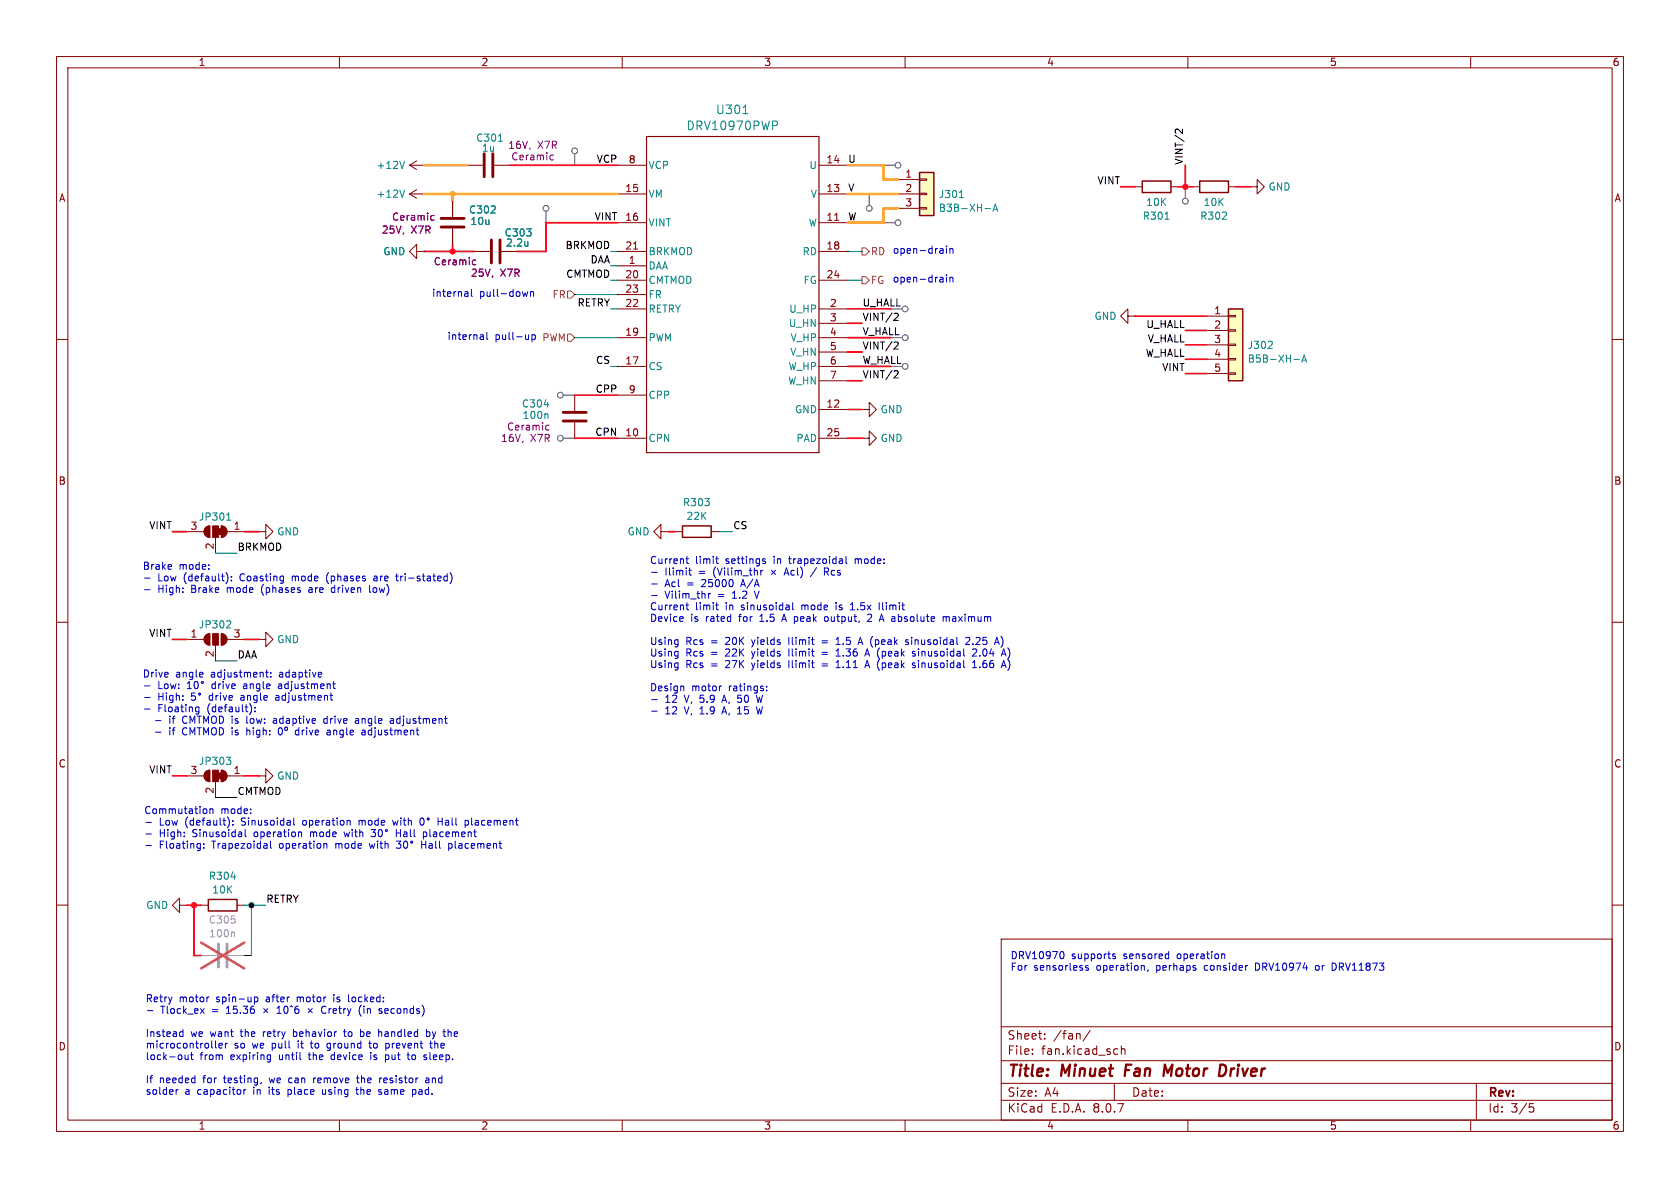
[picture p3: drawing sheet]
<svg xmlns="http://www.w3.org/2000/svg" width="297mm" height="210mm" viewBox="0 0 297 210" stroke-linecap="round" stroke-linejoin="round" font-family="sans-serif">
<g fill="none" stroke="#840000" stroke-width=".18">
<path d="M10 10h277v190h-277zM12 12h273v186h-273zM60 10v2M110 10v2M160 10v2M210 10v2M260 10v2M109.2 39.4h5.1M109.2 34.3h5.1M109.2 29.2h5.1M144.8 39.4h5.1M144.8 34.3h5.1"/>
<path d="M144.8 29.2h5.1M147.6 39h.7M210.8 33h1.3M217.2 33h1.2M221 33h1.2v-1.2l1.3 1.2-1.3 1.3v-1.3M221 33h.1M73.7 44.5v-1.3l-1.3 1.3 1.3 1.2v-1.2h1.2M74.9 44.5h.1M109.2 47h5.1M109.2 44.5h5.1M109.2 59.7h5.1M109.2 54.6h5.1"/>
<path d="M109.2 49.5h5.1M109.2 52.1h5.1M112 44h.7M144.8 44.5h5.1M144.8 59.7h5.1M144.8 54.6h5.1M144.8 49.5h5.1M144.8 57.2h5.1M10 60h2M109.2 77.5h5.1M109.2 64.8h5.1M109.2 69.9h5.1"/>
<path d="M144.8 77.5h5.1M144.8 72.4h5.1M144.8 64.8h5.1M144.8 62.2h5.1M144.8 67.3h5.1M152.4 77.5h1.3v-1.3l1.2 1.3-1.2 1.2v-1.2M152.4 77.5h.1M152.4 72.4h1.3v-1.3l1.2 1.3-1.2 1.3v-1.3M152.4 72.4h.1M285 60h2M116.8 94v1.3l-1.2-1.3 1.2-1.3v1.3h1.3M118.1 94h.1"/>
<path d="M119.4 94h1.2M125.7 94h1.3M10 110h2M285 110h2M10 160h2M177 166h108v32h-108zM285 160h2M60 198v2M110 198v2M160 198v2M177 194.5h108M177 191.5h108"/>
<path d="M177 187.5h108M177 181.5h108M182.5 186.3v.1M182.5 185.5v.1M184.7 183.6v.1M184.7 182.8v.1M192.7 182.1l-1.2 2M197 191.5v3M197.2 185.4l.4 .1M197.6 186.3l-.4 .1M198.2 185.5l.3-.1 .3 .1 .1 .9M198.2 184.9v1.5"/>
<path d="M210 198v2M260 198v2M261 191.5v6.5M270.4 195.1h.7M270.5 195.7h.4l.3 .3-.2 .5-.5 .1"/>
</g>
<path d="M199.1 188.2l-.3 2M207.3 188.2l-.9 1.4-.5-1.4-.2 2M216.2 188.2a1.11 1.11 0 0 1 .1 1.9" fill="none" stroke="#840000" stroke-width=".4"/>
<path d="M114.3 24.1h30.5v55.9h-30.5z" fill="none" stroke="#840000" stroke-width=".2"/>
<path d="M131.4 20.1h.8M136.6 21.4h.6l.3 .3-.2 .4-.7 .1" fill="none" stroke="#008484" stroke-width=".18"/>
<path d="M212.1 32h5.1v2h-5.1zM120.6 93h5.1v2h-5.1z" fill="none" stroke="#840000" stroke-width=".25"/>
<path d="M162.6 30.5h2.5v7.6h-2.5z" fill="#ffffc2"/>
<g fill="none" stroke="#840000" stroke-width=".18">
<path d="M80 35.6v2.8M158.7 31.8h3.9M158.7 34.3h3.9M158.7 36.8h3.9M162.6 36.7h1.2v.3h-1.2zM162.6 34.2h1.2v.2h-1.2zM162.6 31.6h1.2v.3h-1.2zM80 40.4v2.8M33 113h3.1M36.4 112.3l.7-.3v2a1.02 1.02 0 0 1-.9-.6 1.02 1.02 0 0 1 .2-1.1zM38.1 114v2.8M39.1 112a1.02 1.02 0 0 1 1 1 1.02 1.02 0 0 1-1 1z"/>
<path d="M40.1 113h3.1M45.7 113h1.3v1.3l1.3-1.3-1.3-1.2v1.2M45.7 113h.1M33 137.2h3.1M36.4 136.4l.7-.3v2.1a1.02 1.02 0 0 1-.9-.7 1.02 1.02 0 0 1 .2-1.1zM38.1 138.2v2.8M39.1 136.1a1.02 1.02 0 0 1 1 1.1 1.02 1.02 0 0 1-1 1zM40.1 137.2h3.1M45.7 137.2h1.3v1.2l1.3-1.2-1.3-1.3v1.3M45.7 137.2h.1M31.7 160v1.3l-1.2-1.3 1.2-1.2v1.2h1.3M33 160h.1"/>
<path d="M35.6 160h1.2M41.9 160h1.3"/>
</g>
<path d="M162.6 30.5h2.5v7.6h-2.5zM36.8 159h5.1v2h-5.1z" fill="none" stroke="#840000" stroke-width=".25"/>
<path d="M169.6 34.9h.7M174.1 36.9h1M175.5 37.4l.5-1.3 .4 1.3M175.6 37h.7M40.5 109.7l.3 .3-.1 .3-.7 .7h.8M40 133.9h.8l-.4 .4M40.5 134.3l.3 .3v.3l-.3 .2M40.9 155h.7" fill="none" stroke="#008484" stroke-width=".18"/>
<g fill="#840000" stroke="#840000" stroke-width=".18">
<path d="M38.6 136.7h.5v1h-.5z"/>
<path d="M39.1 136.1a1.02 1.02 0 0 1 1 1.1 1.02 1.02 0 0 1-1 1z"/>
<path d="M37.6 136.1h1v2.1h-1z"/>
<path d="M36.4 136.4l.7-.3v2.1a1.02 1.02 0 0 1-.9-.7 1.02 1.02 0 0 1 .2-1.1z"/>
<path d="M36.4 112.3l.7-.3v2a1.02 1.02 0 0 1-.9-.6 1.02 1.02 0 0 1 .2-1.1z"/>
<path d="M37.6 112h1v2h-1z"/>
<path d="M39.1 112a1.02 1.02 0 0 1 1 1 1.02 1.02 0 0 1-1 1z"/>
</g>
<path d="M38.6 166.9v4M40.1 166.9v4" fill="none" stroke="#a1a1a1" stroke-width=".51"/>
<path d="M35.6 168.9h2.8M40.4 168.9h2.8M41.3 164.8l.2 .1v.7" fill="none" stroke="#a1a1a1" stroke-width=".18"/>
<path d="M35.6 166.6l7.6 4.6M43.2 166.6l-7.6 4.6" fill="none" stroke="#e65255" stroke-width=".46"/>
<path d="M78 38.6h4M78 40.1h4" fill="none" stroke="#840000" stroke-width=".51"/>
<path d="M76.4 38.1h.4M76.8 38.9h-.4" fill="none" stroke="#840084" stroke-width=".18"/>
<path d="M217.2 54.6h2.5v12.7h-2.5z" fill="#ffffc2"/>
<g fill="none" stroke="#840000" stroke-width=".18">
<path d="M72.4 29.2h2.5M72.4 29.2l1.3 .8M72.4 34.3l1.3 .8M72.4 34.3h2.5M73.7 28.4l-1.3 .8M73.7 33.5l-1.3 .8M74.9 29.2h.1M74.9 34.3h.1M80 35.6v2.8M82.5 29.2h2.8M87.4 29.2h2.8M200.7 33h1.2"/>
<path d="M207 33h1.3M74.9 44.5h.1M80 40.4v2.8M83.8 44.5h2.8M88.6 44.5h2.8M199.4 55.9v-1.3l-1.3 1.3 1.3 1.3v-1.3h1.3M200.7 55.9h.1M213.4 55.9h3.8M213.4 58.4h3.8M217.2 58.3h1.2v.2h-1.2zM217.2 55.8h1.2v.2h-1.2zM101.6 69.9v2.7"/>
<path d="M101.6 74.7v2.8M213.4 61h3.8M213.4 63.5h3.8M213.4 66h3.8M217.2 65.9h1.2v.3h-1.2zM217.2 63.4h1.2v.2h-1.2zM217.2 60.8h1.2v.3h-1.2zM33 94h3.1M36.4 93.3l.7-.3v2a1.02 1.02 0 0 1-.9-.6 1.02 1.02 0 0 1 .2-1.1zM38.1 95v2.8M39.1 93a1.02 1.02 0 0 1 1 1 1.02 1.02 0 0 1-1 1zM40.1 94h3.1"/>
<path d="M45.7 94h1.3v1.3l1.3-1.3-1.3-1.3v1.3M45.7 94h.1"/>
</g>
<path d="M201.9 32h5.1v2h-5.1zM217.2 54.6h2.5v12.7h-2.5z" fill="none" stroke="#840000" stroke-width=".25"/>
<g fill="none" stroke="#008484" stroke-width=".18">
<path d="M71.5 28.5l-.4 1.3M71.5 33.6l-.4 1.3M88.1 25h.7M206 38.8h.7M93.3 42.7v.8M93.3 43.4h.1M96.2 71.5h.8M96.7 73.1l.2 .2v.7M224.8 60.4l.1 .2v.3l-.7 .7h.7M228.7 63.5h1M230.1 64l.5-1.2 .4 1.2M230.3 63.7h.6"/>
<path d="M40.1 92h.7M40.3 90.9l.1-.2v1.3"/>
</g>
<path d="M85.6 27.2v4M87.1 27.2v4M86.9 42.4v4.1M88.4 42.4v4.1M99.6 74.4h4M99.6 72.9h4" fill="none" stroke="#840000" stroke-width=".51"/>
<path d="M76.4 38.1h.4M76.8 38.9h-.4M97.5 27.4l.3 .1M97.8 28.2l-.3 .1M83.8 46h.3M84.1 46.7l-.3 .1M96.7 75.2h.4M97.1 76h-.4" fill="none" stroke="#840084" stroke-width=".18"/>
<g fill="#840000" stroke="#840000" stroke-width=".18">
<path d="M38.6 93.5h.5v1h-.5z"/>
<path d="M39.1 93a1.02 1.02 0 0 1 1 1 1.02 1.02 0 0 1-1 1z"/>
<path d="M37.6 93h1v2h-1z"/>
<path d="M36.4 93.3l.7-.3v2a1.02 1.02 0 0 1-.9-.6 1.02 1.02 0 0 1 .2-1.1z"/>
</g>
<g fill="none" stroke="#484848" stroke-width=".18">
<path d="M96.5 37.3v2.1M101.6 27.2v2M153.7 34.3v2M156.2 29.2h2M156.2 39.4h2M209.5 33v2.1M99.6 77.5h2M99.6 69.9h2"/>
<circle cx="96.5" cy="36.8" r=".51"/>
<circle cx="101.6" cy="26.7" r=".51"/>
<circle cx="153.7" cy="36.8" r=".51"/>
<circle cx="158.8" cy="29.2" r=".51"/>
<circle cx="158.8" cy="39.4" r=".51"/>
<circle cx="209.6" cy="35.6" r=".51"/>
<circle cx="160" cy="59.7" r=".51"/>
<circle cx="160" cy="54.6" r=".51"/>
<circle cx="99.1" cy="69.9" r=".51"/>
<circle cx="99.1" cy="77.5" r=".51"/>
<circle cx="160" cy="64.8" r=".51"/>
</g>
<path d="M100.3 51.4h.7l.6 .7-.6 .6h-.7zM100.3 59.1h.7l.6 .6-.6 .6h-.7zM152.4 43.8h.6l.7 .7-.7 .6h-.6zM152.4 48.9h.6l.7 .6-.7 .7h-.6z" fill="none" stroke="#848400" stroke-width=".18"/>
<path d="M209 22.8v.8l-.9-.8-.3 .1v.5M158.2 55.4h.5l.1 .3-.8 .9h.8M158.2 60.4l.5 .1 .1 .3-.8 .9h.8M158.2 65.5l.5 .1 .1 .3-.8 .9h.8" fill="none" stroke="#000" stroke-width=".18"/>
<g fill="none" stroke="#0000c2" stroke-width=".18">
<path d="M82.5 51.6l.2 .1v.7M82.7 52.3l-.4 .1M82.7 51.9h-.4M83.3 51.1v1.1l.2 .2M85.3 59.2l.2 .2v.6M85.5 60h-.5M85.5 59.5h-.5M86.1 58.7v1.1l.1 .2M93.3 51.6l-.2 .8-.3-.6M93.4 59.2v.8M93.4 59.9l-.1 .1M93.8 51.6v.8"/>
<path d="M93.8 51.7l.2-.1h.3v.8M94 59.2h.4l.3 .2-.2 .6h-.5M94 59.2v1.2M166.7 44v.8M166.7 49.1v.8M166.7 44.7l-.1 .1M166.7 44.2l-.1 .1M166.7 49.8l-.1 .1M166.7 49.3l-.1 .1M167.3 43.5v.1M167.3 43.9v.9M167.3 48.6v.1"/>
<path d="M167.3 49v.9M167.9 43.9v.9M167.9 49v.9M167.9 44.1l.2-.2 .3 .1 .1 .8M167.9 49.1l.2-.1 .3 .1 .1 .8M30.3 99.9v.2l-.6 .1M121.3 98.8h.4M121.4 98.4v1l.3 .2M126.5 98.8h.5M126.7 98.4v1l.3 .2M135 98.8h.3M135 99.2l.3 .1v.1l-.1 .2h-.3"/>
<path d="M149.6 98.4v1l.1 .2M151.2 98.8v.8M151.4 98.8l-.2 .1M25.5 102.2h1M25.5 104.2h1M40 101.3a1.49 1.49 0 0 1 0 1.8M40.9 102.6v.1M40.9 101.9v.1M47 118.8h.4M47.1 118.4v1.1l.3 .2M47.9 119.6v.1M47.9 118.9v.1"/>
<path d="M54.8 103.9h-.2M54.8 104.2l-.2 .2 .2 .3M57.8 101.6l-.1 .5 .1 .7M58.6 104v.6l.5 .1M65.3 103.5v1l.2 .2M66.5 101.8l-.4 .1M66.6 102.2h-.4l-.1 .2v.2l.5 .1M69.9 101.8h.5M70.1 101.4v1.1l.3 .2M79.6 101.2a1.46 1.46 0 0 1 0 2M115.2 101.2h1M115.2 103.2h1"/>
<path d="M115.2 105.3h1M119.7 113.1l.2 .1M119.7 115.1l.2 .1M119.7 117.2h.2M119.9 113.1l-.1 1.1M119.9 115.1l-.1 1.2M119.9 117.2l-.1 1.1M119.9 113.9h-.2M119.9 115.9l-.2 .1M119.9 118h-.2M120.7 109.1l.1 .2-.6 .1M121.4 106.5v1.1l.3 .2"/>
<path d="M121.7 100.8h.5M121.9 100.4v1.1l.3 .2M125.2 104.9v.9M125.6 104.9l-.4 .3M126.5 107h.5M126.7 106.5v1.1l.3 .2M133.4 104.5l.4 1.3M134.3 109.8h.7M134.4 108.9h-.1M134.5 100.8v.9M134.6 100.9l-.1 .2M136.4 100.8l.7 .7"/>
<path d="M137.1 100.8l-.7 .7M138.3 109.5h.6M138.6 108.6l-.4 1.2M138.6 101.7l.4-1.3 .5 1.3M138.7 101.3h.6M139.5 112.7v1.2M139.5 114.7v1.3M139.5 116.8v1.2M139.9 100.9v.6l.2 .2 .3-.1M140.1 106.5v1.1l.2 .2M141 100.4v1.1l.2 .2M141.8 100.8v.8l-.3 .6"/>
<path d="M144.4 100.3l-1.1 1.7M145.3 113.3h1M145.3 113.6h1M145.3 115.3h1M145.3 115.7h1M145.3 117.4h1M145.3 117.7h1M145.8 100.4v1.3M146.1 101.1l.4 .6M146.3 109.1l-.3-.1-.2 .2v.5l.2 .1h.3M146.4 101l-.6 .1M147.8 106.5v.2"/>
<path d="M147.8 107v.8M147.8 113.9h.7M147.8 113l.4-.3v1.2M147.8 115.1l.4-.4v1.3M147.8 117.1l.4-.3v1.2M147.8 116h.7M147.8 118h.7M150.3 107.8h.8M150.3 106.9l.4-.4v1.3M151.7 113.9l.4-1.2 .4 1.2M151.8 113.6h.6M152.9 116l.4-1.3 .4 1.3"/>
<path d="M152.9 118l.4-1.2 .4 1.2M153 115.6h.6M153 117.7h.6M154.1 108.9l-.8 .9h.8M155.4 106.5v1.3M155.9 108.6l.4 1.2M160.3 113.5l.3 .1v.2l-.2 .1h-.2M160.3 113.1l.3 .1M161.2 112.7v.1M161.2 113.1v.8M161.5 115.6h.3v.2l-.1 .2h-.3M161.5 117.6l.3 .1v.1l-.1 .2h-.3"/>
<path d="M161.5 115.1l.3 .1M161.5 117.2h.3M162.4 115.1v.9M162.4 116.8v.1M162.4 117.2v.8M166.7 109.1l.4-.1 .2 .2M166.7 109v.8M167.3 109.2l.2-.2 .3 .1v.7M167.3 109.2v.6M170.7 112.8l.5-.1 .3 .3-.8 .9h.8M171.9 118h.8M171.9 117.1l.4-.3v1.2"/>
<path d="M172 113.8v.1M172.1 114.7l-.2 .1M172.7 115l-.1 .3-.7 .7h.8M173.2 115.9v.1M173.2 117.9v.1M176.2 112.7l.5 1.2M177 112.5a1.46 1.46 0 0 1 0 1.9M177.4 114.7l.5 1.3M177.4 116.8l.5 1.2M178.2 116.6a1.46 1.46 0 0 1 0 1.9M178.5 115.1v.8l-.3 .6M25.5 121.3h1"/>
<path d="M25.5 123.3h1M25.5 125.3h1M27.5 127.4h1M33.1 121.7h.7M33.5 120.5v1.2M34.3 120.9l.1 .6 .2 .2 .3-.1 .1-.7M34.5 122.5h-.6l-.1 .6 .2-.1 .4 .1 .2 .1-.1 .5-.2 .1-.5-.1M34.7 125.8h.5M34.7 125h.5M35.2 125v1l-.3 .2h-.3M35.9 120.5v.3M43.6 126.6v1.1l.2 .2"/>
<path d="M43.6 128.6v1.3M44 129.1l-.4 .1M44.4 124.9l.1 .6-.3 .7M45.1 125.7v.1M48.3 127.1h.5M48.9 122.9l-.1 .1M48.9 123.3l-.2 .2 .2 .3M48.9 127.3l-.4 .1-.2 .2 .2 .3 .4-.1M49.2 129.1l.1 .6 .2 .2 .3-.1 .1-.7M49.4 121.3l-.2 .1 .2 .3M52.3 129.2v.6l.2 .1h.3M52.8 128.6v1.3"/>
<path d="M57.8 127.1l-.3-.1-.3 .3 .2 .5h.4M57.8 126.6v1.3M57.8 129.1h.5l.1 .8M57.8 129.9h.6M58.4 129.4l-.6 .1M58.6 123.7l.2 .1M58.8 120.9h.5M59.1 121.7h.2M62.9 127.1h.4l.1 .8M62.9 127.8h.5M63.4 127.3l-.5 .1M64.6 129.9h-.5"/>
<path d="M64.6 129.4h-.5M64.6 129.2v.7M69.2 127l.3 .1 .1 .8M69.6 127.3l-.4 .1M69.6 127.8l-.4 .1M115.2 123.7h1M115.2 125.7h1M120.7 121.3l.2 .1v.7M127.5 121.3h-.2M133.7 122.9l.3 1.3 .3-.9M133.7 124.9l.3 1.3 .3-.9M135.5 122v.1"/>
<path d="M135.5 121.3v.1M25.8 145.4h1M25.8 147.4h1M25.8 149.5h1M35.3 149.1l.1 .1M35.4 149.1v1.2M35.4 149.9l-.1 .1M36 149.8v.2M36 149.2v.1M36.3 143l.3 .2v.4l-.3 .2M37.1 143.1l.2-.1h.3l.1 .8M37.1 143v.8"/>
<path d="M40.4 144.8l.2 .7-.3 .8M41.2 145.7v.2M41.2 145.1v.1M43.3 146.6v1.1l.2 .2M47.8 148.7v1.1l.2 .2M51.9 144.6v1.1l.2 .2M53 147.1l.3 .1v.7M57.4 149.1l.4 .2v.7M60.8 147.1l.3 .8M61.8 145.1l.1 .8M63.5 145v.9M63.7 145l-.2 .1"/>
<path d="M65.3 149.1l.2 .9M66.4 146.6l-.4 .5 .3 .1v.6l-.2 .1-.5-.1M66.9 146.9v.5l.1 .4 .2 .1 .3-.2v-.8M68.1 146.8l.2 .2 .2-.2M69.4 145l.2 .9 .3-.6M70.1 146.6v1.3M70.1 147.2h.7M70.1 148.7h.8l-.5 .5 .4 .1v.5l-.2 .2-.5-.2M71.4 148.9l-.1 .6 .2 .3 .1 .2 .4-.3v-.8M72.6 148.9l.2 .1 .2-.1M74.4 144.7l.1-.1a.68 .68 0 0 1 .5 .6 .68 .68 0 0 1-.5 .7l-.1-.2-.2-.3zM74.5 148.7v1.3"/>
<path d="M74.5 149.3h.8M74.8 147.1h.4l.3 .2-.2 .5h-.5M74.8 147.1v1.2M77.4 144.6v1.3M77.4 145.2h.8M78.2 144.6v1.3M79.3 149.1v1.3M79.9 149.2v.6l-.2 .2-.4-.1M82.2 145.1l.4-.1 .2 .3-.1 .5h-.5M82.2 145v1.3M26.1 178.7h.9M35.4 178.3l.7 .8"/>
<path d="M36.1 178.3l-.7 .8M36.9 176.2l-.2 .1M45 176.3l.3-.1 .3 .3-.1 .5h-.5M45 176.2v1.3M46.6 178.3l.7 .7M47.3 178.3l-.7 .7M49 179.1h.7M49.2 178.1l-.2 .1M49.3 177.9v1.2M50.2 178.1v.6l.1 .3 .2 .1 .4-.2v-.8M51.3 178l.2-.2 .3 .2M52.5 177.9h-.1a.86 .86 0 0 0 0 1.2l.4-.1v-.4l-.2-.2h-.2l-.3 .2"/>
<path d="M54.5 178.3l.7 .7M55.2 178.3l-.7 .7M57 178.1a.59 .59 0 0 0-.1 .7 .59 .59 0 0 0 .7 .2M58.2 178.3v.8M58.5 178.3l-.3 .2M58.9 178.7l.6-.1-.1-.2-.3-.1-.2 .2 .1 .6h.4M59 175.8v.1M59 176.2v.9M59.9 178.3h.4M60 177.9v1.1l.3 .1M60.8 178.3v.8M61.1 178.3l-.3 .2"/>
<path d="M61.4 178.3l.3 .8M61.6 175.8v1.1l.2 .2M61.7 179.1l-.3 .5M62 178.3l-.3 .8M63.6 178.1a1.48 1.48 0 0 0 .3 1.5M67.2 178.7l.3 .1v.2l-.1 .1h-.3M67.2 178.3l.3 .1M187.7 168.2a.68 .68 0 0 1 .4 .6 .68 .68 0 0 1-.4 .7M191.9 170.9l.1 .1 .5 .3-.2 .2h-.4M196.7 169l.5 .1v.2l-.2 .2-.3-.1M196.7 168.7h.5M202.2 170.7l.1 .8"/>
<path d="M203 171.5l-.1 .2M206.5 168.6l.1 .1M206.6 168.2v1.3M206.6 169.4l-.1 .1M216.2 168.6l.3 .2v.7M222.3 170.2h-.3v1.3h.3M233 170.7h-.3l-.2 .2 .1 .5 .4 .1M236.1 170.4l-.6-.2v1.3l.6-.2M31.1 192.6v.9M31.5 192.6l-.4 .2M31.9 183.2h.4M31.9 182.4h.4"/>
<path d="M32.3 182v1.2M32.7 186.5l.1 .8h.3l.2-.1M33.3 186.5v.8M33.7 186.5h.5M33.9 186v1.1l.3 .2M38.1 184v1.1l.2 .2M38.7 184.8l.6-.1-.1-.2-.3-.1-.2 .2 .1 .6h.4M39.8 184.4v.9M40.2 184.4l-.4 .3M43.1 192.6v.9M43.2 192.7l-.1 .1M46.2 191.3l-.1 .3"/>
<path d="M47.5 186.5h.3M47.8 186.5v1l-.2 .2M47.8 187.3h-.3M50.9 192.6v1.3M50.9 193.4l.1 .1M51 192.6l-.1 .1M51.3 190.6l-.3 .2v.4l.3 .2M51.9 182v1.2M51.9 183.2h.1M52 182.4h-.1M54.8 184.4h.5M55 184l.1 1.2"/>
<path d="M55.4 190.6v.8M55.8 190.6l-.4 .2M57 192.6v.7l.4 .2M57.9 185.6l.3 .1M58.3 184.4l-.4 .1-.1 .2 .1 .5 .4 .1M58.6 186.6l-.1 .5 .2 .2M60.7 182.4h.5M60.9 182v1l.3 .2M62.9 192.6h.5M63 190.6h.5M63.1 192.2v1.1l.3 .2M63.2 190.1v1.1l.3 .2"/>
<path d="M63.7 182.4h.4l.2 .1M64.3 183.1l-.2 .1h-.4M65.2 184.4h.5M65.4 184v1.1l.3 .2M65.5 186v.2M65.5 186.5v.8M67 193l.5 .2-.1 .2-.3 .1M67 192.7h.4M67.1 182.4l.4 .2v.6M67.5 190.6l-.3 .1M67.9 190.6v.7M68.1 186.5h.4l.2 .1"/>
<path d="M68.3 184.4l.4 .1 .1 .2v.5l-.5 .1M68.4 190.9l-.6 .1M68.7 187.2l-.2 .1h-.4M72.2 187.3h.2M73 192.6l.4 .1 .1 .1v.5l-.5 .2M75.3 186.9l.2 .2-.2 .2M75.3 190.6h.5v.8M75.4 182.4h.4l.2 .2-.1 .6h-.5M75.4 182v1.2M75.8 190.9h-.4l-.2 .2 .2 .3 .4-.1M75.9 184.4h.5M76.1 184v1.1l.3 .2"/>
<path d="M76.9 184v1.3M79.6 182.4h-.3"/>
<circle cx="35.3" cy="122.7" r=".18"/>
<circle cx="75.7" cy="144.8" r=".18"/>
</g>
<g fill="none" stroke="#008400" stroke-width=".18">
<path d="M101.6 52.1h7.6M101.6 59.7h7.6M107.9 44.5h1.3M107.9 54.6h1.3M107.9 49.5h1.3M107.9 47h1.3M149.9 44.5h2.5M149.9 49.5h2.5M107.9 64.8h1.3M38.1 97.8h3.8M127 94h2.5M38.1 116.8h3.8"/>
<path d="M38.1 141h3.8M43.2 160h3.8M44.4 160v8.9h-1.2"/>
</g>
<g fill="none" stroke="#ff031a" stroke-width=".3">
<path d="M90.2 29.2h19M109.2 39.4h-12.7v5.1h-5.1M198.1 33h2.6M208.3 33h2.5M209.5 29.2v3.8M218.4 33h2.6M74.9 44.5h8.9M80 43.2v1.3M149.9 59.7h7.6M149.9 54.6h7.6M149.9 57.2h2.5M200.7 55.9h12.7"/>
<path d="M209.5 58.4h3.9M101.6 77.5h7.6M101.6 69.9h7.6M149.9 62.2h2.5M149.9 64.8h7.6M149.9 77.5h2.5M149.9 72.4h2.5M149.9 67.3h2.5M209.5 61h3.9M209.5 66h3.9M209.5 63.5h3.9M30.5 94h2.5"/>
<path d="M43.2 94h2.5M118.1 94h1.3M30.5 113h2.5M43.2 113h2.5M30.5 137.2h2.5M43.2 137.2h2.5M33 160h2.6M34.3 160v8.9h1.3"/>
</g>
<path d="M74.9 34.3h34.3M74.9 29.2h7.6M80 34.3v1.3M149.9 29.2h6.3v2.6h2.5M149.9 34.3h8.8M158.7 36.8h-2.5v2.6h-6.3" fill="none" stroke="#ffa80e" stroke-width=".46"/>
<g fill="#ff031a" stroke="#ff031a" stroke-width=".18">
<circle cx="209.5" cy="33" r=".46"/>
<circle cx="80" cy="44.5" r=".46"/>
<circle cx="34.3" cy="160" r=".46"/>
</g>
<circle cx="80" cy="34.3" r=".46" fill="#ffa80e" stroke="#ffa80e" stroke-width=".18"/>
<circle cx="44.4" cy="160" r=".46" fill="#008400" stroke="#008400" stroke-width=".18"/>
<g font-size="2.8" fill="#840000">
<text x="178" y="190.9">Title:</text>
<text x="187.7" y="190.9">Minuet</text>
<text x="199.7" y="190.9">Fan</text>
<text x="207.4" y="190.9">Motor</text>
<text x="218" y="190.9">Driver</text>
</g>
<g font-size="2.1" fill="#008484">
<text x="121.3" y="23.2">DRV10970PWP</text>
<text x="126.5" y="20.4">U301</text>
</g>
<g font-size="2.1" fill="#840000">
<text x="178" y="184">Sheet:</text>
<text x="186.2" y="184">/fan/</text>
<text x="178" y="186.7">File:</text>
<text x="184.1" y="186.7">fan.kicad_sch</text>
<text x="178" y="196.9">KiCad</text>
<text x="178" y="194.1">Size:</text>
<text x="184.7" y="194.1">A4</text>
<text x="185.7" y="196.9">E.D.A.</text>
<text x="193.3" y="196.9">8.0.7</text>
<text x="200" y="194.1">Date:</text>
<text x="263" y="194.3">Rev:</text>
<text x="263" y="196.9">Id:</text>
<text x="267.1" y="196.9">3/5</text>
</g>
<g font-size="1.8" fill="#840000">
<text x="35" y="11.9">1</text>
<text x="85" y="11.9">2</text>
<text x="135" y="11.9">3</text>
<text x="185" y="11.9">4</text>
<text x="235" y="11.9">5</text>
<text x="285" y="11.9">6</text>
<text x="111.1" y="29">8</text>
<text x="146" y="29">14</text>
<text x="10.3" y="35.9">A</text>
<text x="110.4" y="34">15</text>
<text x="146" y="34">13</text>
<text x="159.9" y="31.5">1</text>
<text x="159.9" y="34">2</text>
<text x="285.3" y="35.9">A</text>
<text x="110.4" y="39.1">16</text>
<text x="146" y="39.1">11</text>
<text x="159.9" y="36.6">3</text>
<text x="110.4" y="44.2">21</text>
<text x="111.1" y="46.7">1</text>
<text x="146" y="44.2">18</text>
<text x="110.4" y="49.3">20</text>
<text x="110.4" y="51.8">23</text>
<text x="146" y="49.3">24</text>
<text x="110.4" y="59.4">19</text>
<text x="110.4" y="54.4">22</text>
<text x="146.6" y="54.4">2</text>
<text x="146.6" y="56.9">3</text>
<text x="146.6" y="59.4">4</text>
<text x="214.6" y="55.6">1</text>
<text x="214.6" y="58.2">2</text>
<text x="110.4" y="64.5">17</text>
<text x="146.6" y="62">5</text>
<text x="146.6" y="64.5">6</text>
<text x="214.6" y="60.7">3</text>
<text x="214.6" y="63.2">4</text>
<text x="214.6" y="65.8">5</text>
<text x="111.1" y="69.6">9</text>
<text x="146.6" y="67.1">7</text>
<text x="110.4" y="77.2">10</text>
<text x="146" y="72.1">12</text>
<text x="146" y="77.2">25</text>
<text x="10.3" y="85.9">B</text>
<text x="285.3" y="85.9">B</text>
<text x="33.6" y="93.7">3</text>
<text x="41.2" y="93.7">1</text>
<text x="37.8" y="97.2" transform="rotate(-90 37.8 97.2)">2</text>
<text x="33.6" y="112.8">1</text>
<text x="41.2" y="112.8">3</text>
<text x="37.8" y="116.3" transform="rotate(-90 37.8 116.3)">2</text>
<text x="10.3" y="135.9">C</text>
<text x="33.6" y="136.9">3</text>
<text x="41.2" y="136.9">1</text>
<text x="285.3" y="135.9">C</text>
<text x="37.8" y="140.4" transform="rotate(-90 37.8 140.4)">2</text>
<text x="10.3" y="185.9">D</text>
<text x="285.3" y="185.9">D</text>
<text x="35" y="199.9">1</text>
<text x="85" y="199.9">2</text>
<text x="135" y="199.9">3</text>
<text x="185" y="199.9">4</text>
<text x="235" y="199.9">5</text>
<text x="285" y="199.9">6</text>
</g>
<g font-size="1.8" fill="#008484">
<text x="84.1" y="25.2">C301</text>
<text x="85.1" y="27">1u</text>
<text x="66.5" y="30.1">+12V</text>
<text x="66.5" y="35.2">+12V</text>
<text x="114.6" y="35.2">VM</text>
<text x="114.6" y="30.1">VCP</text>
<text x="143" y="30.1">U</text>
<text x="143.2" y="35.2">V</text>
<text x="165.9" y="35.2">J301</text>
<text x="224.2" y="33.9">GND</text>
<text x="82.8" y="37.9">C302</text>
<text x="83.1" y="40">10u</text>
<text x="114.6" y="40.2">VINT</text>
<text x="142.9" y="40.2">W</text>
<text x="165.9" y="37.6">B3B-XH-A</text>
<text x="201.9" y="39">R301</text>
<text x="202.5" y="36.6">10K</text>
<text x="212.1" y="39">R302</text>
<text x="212.7" y="36.6">10K</text>
<text x="67.7" y="45.3">GND</text>
<text x="89.1" y="42">C303</text>
<text x="89.3" y="43.8">2.2u</text>
<text x="114.6" y="47.9">DAA</text>
<text x="114.6" y="45.3">BRKMOD</text>
<text x="141.8" y="45.3">RD</text>
<text x="114.6" y="50.4">CMTMOD</text>
<text x="114.6" y="52.9">FR</text>
<text x="142" y="50.4">FG</text>
<text x="114.6" y="55.5">RETRY</text>
<text x="139.4" y="58">U_HN</text>
<text x="139.4" y="55.5">U_HP</text>
<text x="193.4" y="56.7">GND</text>
<text x="114.6" y="65.6">CS</text>
<text x="114.6" y="60.6">PWM</text>
<text x="139.3" y="65.6">W_HP</text>
<text x="139.6" y="63.1">V_HN</text>
<text x="139.7" y="60.6">V_HP</text>
<text x="220.5" y="61.9">J302</text>
<text x="220.5" y="64.3">B5B-XH-A</text>
<text x="114.6" y="70.7">CPP</text>
<text x="139.2" y="68.2">W_HN</text>
<text x="92.2" y="72.2">C304</text>
<text x="140.5" y="73.3">GND</text>
<text x="155.6" y="73.3">GND</text>
<text x="114.6" y="78.3">CPN</text>
<text x="140.7" y="78.3">PAD</text>
<text x="155.6" y="78.3">GND</text>
<text x="120.6" y="89.7">R303</text>
<text x="35.1" y="92.2">JP301</text>
<text x="48.9" y="94.8">GND</text>
<text x="110.9" y="94.8">GND</text>
<text x="121.2" y="92.1">22K</text>
<text x="35.1" y="111.3">JP302</text>
<text x="48.9" y="113.9">GND</text>
<text x="35.1" y="135.4">JP303</text>
<text x="48.9" y="138">GND</text>
<text x="36.8" y="155.7">R304</text>
<text x="25.8" y="160.9">GND</text>
<text x="37.4" y="158.1">10K</text>
</g>
<g font-size="1.8" fill="#840084">
<text x="89.7" y="26.5">16V,</text>
<text x="90.3" y="28.5">Ceramic</text>
<text x="95" y="26.5">X7R</text>
<text x="67.4" y="41.5">25V,</text>
<text x="69.2" y="39.2">Ceramic</text>
<text x="72.7" y="41.5">X7R</text>
<text x="76.6" y="47.1">Ceramic</text>
<text x="83.1" y="49.1">25V,</text>
<text x="88.4" y="49.1">X7R</text>
<text x="89.5" y="76.3">Ceramic</text>
<text x="92.3" y="74.3">100n</text>
<text x="88.5" y="78.3">16V,</text>
<text x="93.8" y="78.3">X7R</text>
</g>
<g font-size="1.8">
<text x="105.4" y="28.9">VCP</text>
<text x="149.9" y="28.9">U</text>
<text x="209.2" y="29.2" transform="rotate(-90 209.2 29.2)">VINT/2</text>
<text x="149.9" y="33.9">V</text>
<text x="193.9" y="32.7">VINT</text>
<text x="105" y="39">VINT</text>
<text x="149.9" y="39">W</text>
<text x="99.9" y="44.1">BRKMOD</text>
<text x="104.3" y="46.6">DAA</text>
<text x="100" y="49.2">CMTMOD</text>
<text x="102" y="54.3">RETRY</text>
<text x="152.4" y="56.8">VINT/2</text>
<text x="152.4" y="54.3">U_HALL</text>
<text x="152.4" y="59.3">V_HALL</text>
<text x="202.6" y="58.1">U_HALL</text>
<text x="105.3" y="64.4">CS</text>
<text x="152.4" y="64.4">W_HALL</text>
<text x="152.4" y="61.9">VINT/2</text>
<text x="202.5" y="63.2">W_HALL</text>
<text x="202.8" y="60.6">V_HALL</text>
<text x="205.4" y="65.7">VINT</text>
<text x="105.2" y="69.5">CPP</text>
<text x="152.4" y="67">VINT/2</text>
<text x="105.1" y="77.1">CPN</text>
<text x="26.3" y="93.6">VINT</text>
<text x="129.5" y="93.6">CS</text>
<text x="41.9" y="97.4">BRKMOD</text>
<text x="26.3" y="112.7">VINT</text>
<text x="41.9" y="116.5">DAA</text>
<text x="26.3" y="136.8">VINT</text>
<text x="41.9" y="140.6">CMTMOD</text>
<text x="47" y="159.7">RETRY</text>
</g>
<g font-size="1.8" fill="#848400">
<text x="153.9" y="45.3">RD</text>
<text x="97.6" y="52.9">FR</text>
<text x="153.9" y="50.4">FG</text>
<text x="95.8" y="60.6">PWM</text>
</g>
<g font-size="1.8" fill="#0000c2">
<text x="157.7" y="45.1">open-drain</text>
<text x="76.3" y="52.7">internal</text>
<text x="84.8" y="52.7">pull-down</text>
<text x="157.7" y="50.1">open-drain</text>
<text x="79" y="60.3">internal</text>
<text x="87.5" y="60.3">pull-up</text>
<text x="25.1" y="101">Brake</text>
<text x="31.6" y="101">mode:</text>
<text x="114.8" y="100">Current</text>
<text x="122.9" y="100">limit</text>
<text x="128.4" y="100">settings</text>
<text x="137.1" y="100">in</text>
<text x="140" y="100">trapezoidal</text>
<text x="151.8" y="100">mode:</text>
<text x="27.9" y="103.1">Low</text>
<text x="27.9" y="105.1">High:</text>
<text x="32.6" y="103.1">(default):</text>
<text x="33.9" y="105.1">Brake</text>
<text x="40.4" y="105.1">mode</text>
<text x="42.7" y="103.1">Coasting</text>
<text x="46.6" y="105.1">(phases</text>
<text x="52.1" y="103.1">mode</text>
<text x="55.3" y="105.1">are</text>
<text x="58.3" y="103.1">(phases</text>
<text x="59.4" y="105.1">driven</text>
<text x="66.4" y="105.1">low)</text>
<text x="66.9" y="103.1">are</text>
<text x="71.1" y="103.1">tri-stated)</text>
<text x="117.6" y="102.1">Ilimit</text>
<text x="117.6" y="104.1">Acl</text>
<text x="117.6" y="106.2">Vilim_thr</text>
<text x="121.6" y="104.1">=</text>
<text x="123.6" y="102.1">=</text>
<text x="124.3" y="104.1">25000</text>
<text x="126.4" y="102.1">(Vilim_thr</text>
<text x="127" y="106.2">=</text>
<text x="129.8" y="106.2">1.2</text>
<text x="131.5" y="104.1">A/A</text>
<text x="133.9" y="106.2">V</text>
<text x="146.8" y="102.1">Rcs</text>
<text x="114.8" y="108.2">Current</text>
<text x="114.8" y="110.3">Device</text>
<text x="122.1" y="110.3">is</text>
<text x="122.9" y="108.2">limit</text>
<text x="124.9" y="110.3">rated</text>
<text x="128.4" y="108.2">in</text>
<text x="131" y="110.3">for</text>
<text x="131.3" y="108.2">sinusoidal</text>
<text x="134.8" y="110.3">1.5</text>
<text x="139" y="110.3">A peak</text>
<text x="142.2" y="108.2">mode</text>
<text x="146.8" y="110.3">output,</text>
<text x="148.4" y="108.2">is</text>
<text x="151.2" y="108.2">1.5x</text>
<text x="154.7" y="110.3">2</text>
<text x="156.4" y="108.2">Ilimit</text>
<text x="157" y="110.3">A absolute</text>
<text x="168.6" y="110.3">maximum</text>
<text x="114.8" y="114.3">Using</text>
<text x="114.8" y="116.4">Using</text>
<text x="114.8" y="118.4">Using</text>
<text x="121.2" y="114.3">Rcs</text>
<text x="121.2" y="116.4">Rcs</text>
<text x="121.2" y="118.4">Rcs</text>
<text x="125.8" y="114.3">=</text>
<text x="125.8" y="116.4">=</text>
<text x="125.8" y="118.4">=</text>
<text x="128.5" y="114.3">20K</text>
<text x="128.5" y="116.4">22K</text>
<text x="128.5" y="118.4">27K</text>
<text x="133.4" y="114.3">yields</text>
<text x="133.4" y="116.4">yields</text>
<text x="133.4" y="118.4">yields</text>
<text x="140.1" y="114.3">Ilimit</text>
<text x="140.1" y="116.4">Ilimit</text>
<text x="140.1" y="118.4">Ilimit</text>
<text x="148.9" y="114.3">1.5</text>
<text x="148.9" y="116.4">1.36</text>
<text x="148.9" y="118.4">1.11</text>
<text x="153.1" y="114.3">A (peak</text>
<text x="154.3" y="116.4">A (peak</text>
<text x="154.3" y="118.4">A (peak</text>
<text x="161.8" y="114.3">sinusoidal</text>
<text x="163" y="116.4">sinusoidal</text>
<text x="163" y="118.4">sinusoidal</text>
<text x="172.6" y="114.3">2.25</text>
<text x="173.8" y="116.4">2.04</text>
<text x="173.8" y="118.4">1.66</text>
<text x="178" y="114.3">A)</text>
<text x="25.1" y="120.1">Drive</text>
<text x="27.9" y="122.1">Low:</text>
<text x="27.9" y="124.2">High:</text>
<text x="31" y="120.1">angle</text>
<text x="37.2" y="124.2">drive</text>
<text x="37.4" y="120.1">adjustment:</text>
<text x="37.7" y="122.1">drive</text>
<text x="43" y="124.2">angle</text>
<text x="43.5" y="122.1">angle</text>
<text x="49.4" y="124.2">adjustment</text>
<text x="49.6" y="120.1">adaptive</text>
<text x="49.9" y="122.1">adjustment</text>
<text x="114.8" y="122.5">Design</text>
<text x="117.6" y="124.6">12</text>
<text x="121.1" y="124.6">V, 5.9</text>
<text x="122.3" y="122.5">motor</text>
<text x="128.2" y="124.6">A, 50</text>
<text x="128.9" y="122.5">ratings:</text>
<text x="134.7" y="124.6">W</text>
<text x="27.5" y="130.3">-</text>
<text x="27.9" y="126.2">Floating</text>
<text x="30.2" y="128.3">if</text>
<text x="30.2" y="130.3">if</text>
<text x="32.7" y="128.3">CMTMOD is</text>
<text x="32.7" y="130.3">CMTMOD is</text>
<text x="36.7" y="126.2">(default):</text>
<text x="44.4" y="128.3">low:</text>
<text x="44.4" y="130.3">high:</text>
<text x="49.4" y="128.3">adaptive</text>
<text x="53.5" y="130.3">drive</text>
<text x="58.5" y="128.3">drive</text>
<text x="59.3" y="130.3">angle</text>
<text x="64.3" y="128.3">angle</text>
<text x="65.6" y="130.3">adjustment</text>
<text x="70.7" y="128.3">adjustment</text>
<text x="117.6" y="126.6">12</text>
<text x="121.1" y="126.6">V, 1.9</text>
<text x="128.2" y="126.6">A, 15</text>
<text x="134.7" y="126.6">W</text>
<text x="25.4" y="144.2">Commutation</text>
<text x="28.1" y="146.3">Low</text>
<text x="28.1" y="148.3">High:</text>
<text x="32.8" y="146.3">(default):</text>
<text x="34.2" y="148.3">Sinusoidal</text>
<text x="39" y="144.2">mode:</text>
<text x="42.9" y="146.3">Sinusoidal</text>
<text x="45.2" y="148.3">operation</text>
<text x="54" y="146.3">operation</text>
<text x="55.3" y="148.3">mode</text>
<text x="61.6" y="148.3">with</text>
<text x="64.1" y="146.3">mode</text>
<text x="70.3" y="146.3">with</text>
<text x="71.1" y="148.3">Hall</text>
<text x="76.1" y="148.3">placement</text>
<text x="78.7" y="146.3">Hall</text>
<text x="83.7" y="146.3">placement</text>
<text x="28.1" y="150.4">Floating:</text>
<text x="37.6" y="150.4">Trapezoidal</text>
<text x="49.7" y="150.4">operation</text>
<text x="59.8" y="150.4">mode</text>
<text x="66" y="150.4">with</text>
<text x="75.6" y="150.4">Hall</text>
<text x="80.5" y="150.4">placement</text>
<text x="178.6" y="169.9">DRV10970</text>
<text x="178.6" y="171.9">For</text>
<text x="182.8" y="171.9">sensorless</text>
<text x="189.4" y="169.9">supports</text>
<text x="194" y="171.9">operation,</text>
<text x="198.7" y="169.9">sensored</text>
<text x="204.7" y="171.9">perhaps</text>
<text x="208.4" y="169.9">operation</text>
<text x="213.4" y="171.9">consider</text>
<text x="222.6" y="171.9">DRV10974</text>
<text x="233.4" y="171.9">or</text>
<text x="236.5" y="171.9">DRV11873</text>
<text x="25.7" y="177.5">Retry</text>
<text x="28.4" y="179.5">Tlock_ex</text>
<text x="31.7" y="177.5">motor</text>
<text x="37.6" y="179.5">=</text>
<text x="38.3" y="177.5">spin-up</text>
<text x="40.3" y="179.5">15.36</text>
<text x="47.3" y="177.5">after</text>
<text x="53" y="177.5">motor</text>
<text x="59.6" y="177.5">is</text>
<text x="62.4" y="177.5">locked:</text>
<text x="64.7" y="179.5">(in</text>
<text x="68.5" y="179.5">seconds)</text>
<text x="25.7" y="183.6">Instead</text>
<text x="25.7" y="185.7">microcontroller</text>
<text x="33.7" y="183.6">we</text>
<text x="37.3" y="183.6">want</text>
<text x="41.4" y="185.7">so</text>
<text x="42.8" y="183.6">the</text>
<text x="44.7" y="185.7">we</text>
<text x="47" y="183.6">retry</text>
<text x="48.3" y="185.7">pull</text>
<text x="52.5" y="183.6">behavior</text>
<text x="53.1" y="185.7">it</text>
<text x="55.6" y="185.7">to</text>
<text x="58.7" y="185.7">ground</text>
<text x="61.7" y="183.6">to</text>
<text x="64.8" y="183.6">be</text>
<text x="66.4" y="185.7">to</text>
<text x="68.2" y="183.6">handled</text>
<text x="69.4" y="185.7">prevent</text>
<text x="76.8" y="183.6">by</text>
<text x="77.6" y="185.7">the</text>
<text x="80.1" y="183.6">the</text>
<text x="25.7" y="187.7">lock-out</text>
<text x="25.7" y="191.8">If</text>
<text x="28.2" y="191.8">needed</text>
<text x="35.4" y="187.7">from</text>
<text x="36" y="191.8">for</text>
<text x="39.9" y="191.8">testing,</text>
<text x="40.9" y="187.7">expiring</text>
<text x="48.1" y="191.8">we</text>
<text x="49.6" y="187.7">until</text>
<text x="51.7" y="191.8">can</text>
<text x="55.1" y="187.7">the</text>
<text x="56.3" y="191.8">remove</text>
<text x="59.2" y="187.7">device</text>
<text x="64.2" y="191.8">the</text>
<text x="66.4" y="187.7">is</text>
<text x="68.3" y="191.8">resistor</text>
<text x="69.2" y="187.7">put</text>
<text x="73.4" y="187.7">to</text>
<text x="76.4" y="187.7">sleep.</text>
<text x="76.7" y="191.8">and</text>
<text x="25.7" y="193.9">solder</text>
<text x="32.7" y="193.9">a</text>
<text x="35" y="193.9">capacitor</text>
<text x="45.1" y="193.9">in</text>
<text x="48" y="193.9">its</text>
<text x="51.5" y="193.9">place</text>
<text x="57.8" y="193.9">using</text>
<text x="64.1" y="193.9">the</text>
<text x="68.2" y="193.9">same</text>
<text x="74.4" y="193.9">pad.</text>
</g>
<g font-size="1.8" fill="#a1a1a1">
<text x="36.8" y="163.5">C305</text>
<text x="36.9" y="165.9">100n</text>
</g>
</svg>
